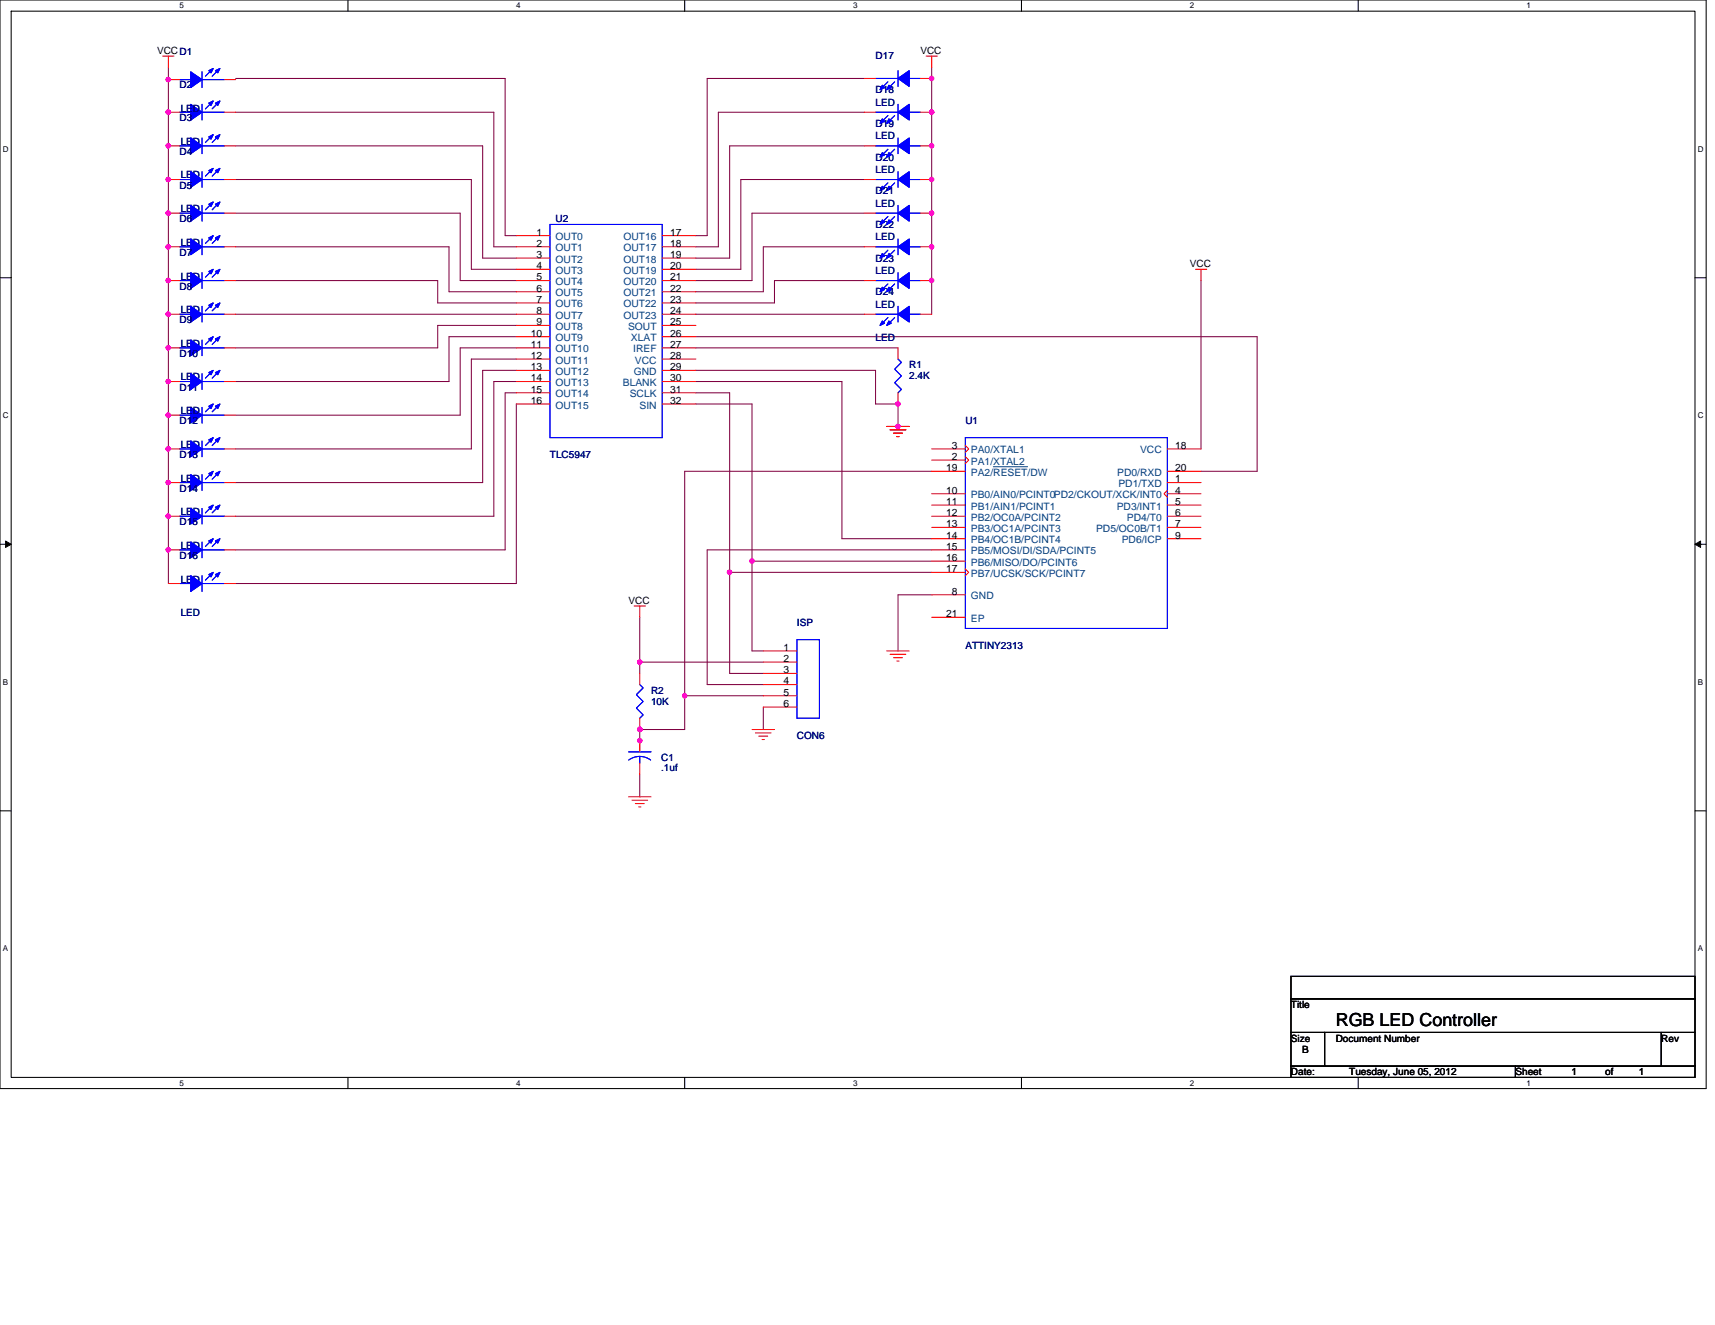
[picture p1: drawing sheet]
<svg xmlns="http://www.w3.org/2000/svg" width="279mm" height="216mm" viewBox="0 0 279 216" stroke-linecap="round" stroke-linejoin="round" font-family="sans-serif">
<path d="M0 0h278v177.4h-278zM1.8 1.8h274.3v173.8h-274.3z" fill="none" stroke="#000" stroke-width=".17"/>
<g fill="#fff">
<path d="M29.3 .2h.7v1.5h-.7z"/>
<path d="M29.3 175.7h.7v1.5h-.7z"/>
</g>
<path d="M56.7 0v1.8M56.7 175.6v1.8" fill="none" stroke="#000" stroke-width=".17"/>
<g fill="#fff">
<path d="M84.1 .2h.7v1.5h-.7z"/>
<path d="M84.1 175.7h.7v1.5h-.7z"/>
</g>
<path d="M111.5 0v1.8M111.5 175.6v1.8" fill="none" stroke="#000" stroke-width=".17"/>
<g fill="#fff">
<path d="M139 .2h.7v1.5h-.7z"/>
<path d="M139 175.7h.7v1.5h-.7z"/>
</g>
<path d="M166.4 0v1.8M166.4 175.6v1.8" fill="none" stroke="#000" stroke-width=".17"/>
<g fill="#fff">
<path d="M193.8 .2h.8v1.5h-.8z"/>
<path d="M193.8 175.7h.8v1.5h-.8z"/>
</g>
<path d="M221.3 0v1.8M221.3 175.6v1.8" fill="none" stroke="#000" stroke-width=".17"/>
<g fill="#fff">
<path d="M248.7 .2h.7v1.5h-.7z"/>
<path d="M248.7 175.7h.7v1.5h-.7z"/>
<path d="M.5 23.5h.9v1.5h-.9z"/>
<path d="M276.6 23.5h1v1.5h-1z"/>
<path d="M.5 67h.9v1.4h-.9z"/>
<path d="M276.6 67h1v1.4h-1z"/>
</g>
<path d="M0 45.3h1.8M276.1 45.3h1.9" fill="none" stroke="#000" stroke-width=".17"/>
<g fill="#fff">
<path d="M.5 110.4h.8v1.5h-.8z"/>
<path d="M276.6 110.4h.9v1.5h-.9z"/>
</g>
<path d="M0 88.7h1.8M276.1 88.7h1.9" fill="none" stroke="#000" stroke-width=".17"/>
<path d="M.9 88.2l.9 .5-.9 .5zM276.1 88.7l1-.5v1z" fill="#000" stroke="#000" stroke-width=".16"/>
<g fill="#fff">
<path d="M.5 153.8h.8v1.5h-.8z"/>
<path d="M276.6 153.8h.9v1.5h-.9z"/>
</g>
<path d="M0 132.1h1.8M276.1 132.1h1.9M210.3 159.1h65.8v3.7h-65.8zM210.3 162.8h65.8v5.4h-65.8zM210.3 168.2h5.5v5.5h-5.5zM210.3 173.7h36.6v1.9h-36.6zM215.8 168.2h54.9v5.5h-54.9zM246.9 173.7h29.2v1.9h-29.2zM270.7 168.2h5.4v5.5h-5.4z" fill="none" stroke="#000" stroke-width=".17"/>
<g fill="none" stroke="#800040" stroke-width=".17">
<path d="M27.4 11v84.1M38.4 12.8h43.9v25.6h1.8M38.4 18.3h42.1v21.9h3.6M140.8 12.8h-25.6v25.6h-1.8M140.8 18.3h-23.8v21.9h-3.6M151.8 11v40.2M38.4 34.7h36.6v11h9.1M38.4 29.3h38.4v14.6h7.3M38.4 23.8h40.2v18.3h5.5M140.8 23.8h-21.9v18.3h-5.5M140.8 29.3h-20.1v14.6h-7.3M140.8 34.7h-18.3v11h-9.1"/>
<path d="M38.4 51.2h45.7M38.4 45.7h32.9v3.7h12.8M38.4 40.2h34.8v7.3h10.9M84.1 53h-12.8v3.7h-32.9M84.1 54.9h-10.9v7.3h-34.8M84.1 56.7h-9.1v10.9h-36.6M84.1 58.5h-7.3v14.7h-38.4M113.4 54.9h91.4v21.9h-9.1M113.4 51.2h27.4M113.4 56.7h32.9M140.8 40.2h-16.4v7.3h-11M140.8 45.7h-14.6v3.7h-12.8"/>
<path d="M195.7 45.7v27.5M84.1 60.3h-5.5v18.3h-40.2M84.1 62.2h-3.6v21.9h-42.1M84.1 64h-1.8v25.6h-43.9M84.1 65.8v29.3h-45.7M113.4 64h5.5v29.3M113.4 60.3h29.2v5.5h3.7v3.7M113.4 65.8h9.1v25.6M113.4 62.2h23.8v25.6h14.6M151.8 76.8h-40.3v36.6M118.9 93.3h32.9M118.9 93.3v16.4h5.5"/>
<path d="M122.5 91.4v14.7h1.9M122.5 91.4h29.3M151.8 96.9h-5.5v9.2M151.8 89.6h-36.6v21.9h9.2M104.2 107.9h20.2M104.2 100.6v7.3M104.2 107.9v1.8M111.5 113.4h12.9M111.5 113.4v5.5h-7.3v3.6M124.4 115.2v3.7M104.2 126.2v3.6"/>
</g>
<g fill="#f0f" stroke="#f0f" stroke-width=".17">
<circle cx="118.9" cy="93.2" r=".36"/>
<circle cx="122.5" cy="91.4" r=".36"/>
<circle cx="146.3" cy="69.5" r=".36"/>
<circle cx="146.3" cy="65.8" r=".36"/>
<circle cx="151.8" cy="18.3" r=".36"/>
<circle cx="151.8" cy="12.8" r=".36"/>
<circle cx="151.8" cy="34.7" r=".35"/>
<circle cx="151.8" cy="45.7" r=".36"/>
<circle cx="151.8" cy="29.2" r=".35"/>
<circle cx="151.8" cy="23.8" r=".35"/>
<circle cx="27.4" cy="23.8" r=".36"/>
<circle cx="27.4" cy="67.6" r=".36"/>
<circle cx="27.4" cy="56.7" r=".36"/>
<circle cx="27.4" cy="45.7" r=".36"/>
<circle cx="27.4" cy="62.2" r=".36"/>
<circle cx="27.4" cy="51.2" r=".36"/>
<circle cx="27.4" cy="34.7" r=".36"/>
<circle cx="27.4" cy="40.2" r=".36"/>
<circle cx="27.4" cy="89.6" r=".36"/>
<circle cx="27.4" cy="73.1" r=".36"/>
<circle cx="27.4" cy="78.6" r=".36"/>
<circle cx="27.4" cy="13" r=".36"/>
<circle cx="27.4" cy="18.3" r=".36"/>
<circle cx="27.4" cy="29.2" r=".36"/>
<circle cx="111.5" cy="113.4" r=".36"/>
<circle cx="104.2" cy="107.9" r=".36"/>
<circle cx="104.2" cy="118.8" r=".36"/>
<circle cx="104.2" cy="120.7" r=".36"/>
<circle cx="27.4" cy="84.1" r=".36"/>
<circle cx="151.8" cy="40.2" r=".36"/>
</g>
<g fill="none" stroke="#f00" stroke-width=".17">
<path d="M26.5 9.1h1.8M27.4 18.3h1.9M27.4 13h1.9M27.4 9.1v1.9M36.6 18.3h1.8M36.6 13h1.8M140.8 18.3h1.8M140.8 12.8h1.8M149.9 18.3h1.9M149.9 12.8h1.9M150.9 9.1h1.8M151.8 9.1v1.9"/>
<path d="M27.4 29.3h1.9M27.4 23.8h1.9M27.4 34.7h1.9M36.6 29.3h1.8M36.6 23.8h1.8M36.6 34.7h1.8M84.1 38.4h5.5M107.9 38.4h5.5M140.8 29.3h1.8M140.8 23.8h1.8M140.8 34.7h1.8M149.9 29.3h1.9"/>
<path d="M149.9 23.8h1.9M149.9 34.7h1.9M27.4 51.2h1.9M27.4 45.7h1.9M27.4 40.2h1.9M27.4 56.7h1.9M36.6 51.2h1.8M36.6 45.7h1.8M36.6 40.2h1.8M36.6 56.7h1.8M84.1 51.2h5.5M84.1 45.7h5.5"/>
<path d="M84.1 40.2h5.5M84.1 42.1h5.5M84.1 43.9h5.5M84.1 47.5h5.5M84.1 49.4h5.5M84.1 53h5.5M84.1 54.9h5.5M84.1 56.7h5.5M84.1 58.5h5.5M107.9 51.2h5.5M107.9 45.7h5.5M107.9 40.2h5.5"/>
<path d="M107.9 42.1h5.5M107.9 43.9h5.5M107.9 47.5h5.5M107.9 49.4h5.5M107.9 53h5.5M107.9 54.9h5.5M107.9 56.7h5.5M107.9 58.5h5.5M140.8 51.2h1.8M140.8 45.7h1.8M140.8 40.2h1.8M146.3 56.7v1.8"/>
<path d="M149.9 51.2h1.9M149.9 45.7h1.9M149.9 40.2h1.9M194.8 43.9h1.8M195.7 43.9v1.8M27.4 67.6h1.9M27.4 73.2h1.9M27.4 78.6h1.9M27.4 62.2h1.9M36.6 67.6h1.8M36.6 73.2h1.8M36.6 78.6h1.8"/>
<path d="M36.6 62.2h1.8M84.1 60.3h5.5M84.1 62.2h5.5M84.1 64h5.5M84.1 65.8h5.5M107.9 60.3h5.5M107.9 62.2h5.5M107.9 64h5.5M107.9 65.8h5.5M144.5 69.5h3.6M145 70h2.6M145.6 70.6h1.4"/>
<path d="M146.1 71.1h.4M146.3 64v1.8M151.8 73.2h5.5M151.8 75h5.5M151.8 76.8h5.5M157.3 72.6l.5 .6-.5 .5M157.3 74.4l.5 .6-.5 .5M190.2 79.9l-.6 .6 .6 .5M190.2 73.2h5.5M190.2 78.6h5.5M190.2 76.8h5.5M27.4 84.1h1.9"/>
<path d="M27.4 89.6h1.9M27.4 95.1h1.9M36.6 84.1h1.8M36.6 89.6h1.8M36.6 95.1h1.8M103.3 98.7h1.9M104.2 98.7v1.9M151.8 84.1h5.5M151.8 89.6h5.5M151.8 80.5h5.5M151.8 82.3h5.5M151.8 85.9h5.5"/>
<path d="M151.8 87.8h5.5M151.8 91.4h5.5M151.8 93.3h5.5M151.8 96.9h5.5M157.3 92.7l.5 .6-.5 .5M190.2 84.1h5.5M190.2 80.5h5.5M190.2 82.3h5.5M190.2 85.9h5.5M190.2 87.8h5.5M104.2 109.7v1.8M104.2 117v1.9"/>
<path d="M122.5 118.9h3.7M123.1 119.4h2.5M123.6 120h1.5M124.4 106.1h5.4M124.4 107.9h5.4M124.4 109.7h5.4M124.4 111.5h5.4M124.4 113.4h5.4M124.4 115.2h5.4M144.5 106.1h3.6M145 106.6h2.6M145.6 107.2h1.4"/>
<path d="M146.1 107.7h.4M151.8 100.6h5.5M102.4 129.8h3.7M103 130.4h2.5M103.5 130.9h1.5M104.1 131.5h.3M104.2 120.7v1.8M104.2 124.4v1.8M124.2 120.5h.3"/>
</g>
<g fill="none" stroke="#00f" stroke-width=".17">
<path d="M29.3 18.3h1.8M29.3 13h1.8M32.9 17v2.6M32.9 18.3h3.7M32.9 11.7v2.6M32.9 13h3.7M34.6 16.6l-1.1 1.1M34.6 11.3l-1.1 1.1M35.6 16.6l-1 1.1M35.6 11.3l-1 1.1M142.6 18.3h3.7M142.6 12.8h3.7"/>
<path d="M144.7 18.8l-1.1 1.1M144.7 13.3l-1.1 1.1M145.8 18.8l-1.1 1.1M145.8 13.3l-1.1 1.1M146.3 17v2.6M146.3 11.5v2.6M148.1 18.3h1.8M148.1 12.8h1.8M29.3 23.8h1.8M29.3 29.3h1.8M29.3 34.7h1.8M32.9 22.5v2.5"/>
<path d="M32.9 23.8h3.7M32.9 28v2.5M32.9 29.3h3.7M32.9 33.5v2.5M32.9 34.7h3.7M32.9 38.9v2.6M34.6 22.1l-1.1 1.1M34.6 27.6l-1.1 1.1M34.6 33.1l-1.1 1.1M34.6 38.6l-1.1 1.1M35.6 22.1l-1 1.1M35.6 27.6l-1 1.1"/>
<path d="M35.6 33.1l-1 1.1M35.6 38.6l-1 1.1M89.6 36.6h18.3v34.7h-18.3zM142.6 29.3h3.7M142.6 23.8h3.7M142.6 34.7h3.7M144.7 29.8l-1.1 1.1M144.7 24.3l-1.1 1.1M144.7 35.3l-1.1 1.1M145.8 29.8l-1.1 1.1M145.8 24.3l-1.1 1.1M145.8 35.3l-1.1 1.1"/>
<path d="M146.3 28v2.5M146.3 22.5v2.5M146.3 38.9v2.6M146.3 33.5v2.5M148.1 29.3h1.8M148.1 23.8h1.8M148.1 34.7h1.8M29.3 40.2h1.8M29.3 45.7h1.8M29.3 51.2h1.8M29.3 56.7h1.8M32.9 40.2h3.7"/>
<path d="M32.9 44.4v2.6M32.9 45.7h3.7M32.9 49.9v2.6M32.9 51.2h3.7M32.9 55.4v2.6M32.9 56.7h3.7M34.6 44.1l-1.1 1.1M34.6 49.6l-1.1 1.1M34.6 55l-1.1 1.1M35.6 44.1l-1 1.1M35.6 49.6l-1 1.1M35.6 55l-1 1.1"/>
<path d="M142.6 51.2h3.7M142.6 45.7h3.7M142.6 40.2h3.7M144.7 51.8l-1.1 1.1M144.7 46.3l-1.1 1M144.7 40.8l-1.1 1.1M145.8 51.8l-1.1 1.1M145.8 46.3l-1.1 1M145.8 40.8l-1.1 1.1M146.3 49.9v2.6M146.3 44.4v2.6M146.3 58.5l.6 .6-1.1 1.1 1.1 1.1-1.1 1.1 1.1 1.1-.6 .5"/>
<path d="M148.1 51.2h1.8M148.1 45.7h1.8M148.1 40.2h1.8M29.3 67.6h1.8M29.3 73.2h1.8M29.3 78.6h1.8M29.3 62.2h1.8M32.9 66.4v2.5M32.9 67.6h3.7M32.9 71.9v2.5M32.9 73.2h3.7M32.9 77.3v2.6"/>
<path d="M32.9 78.6h3.7M32.9 60.9v2.6M32.9 62.2h3.7M34.6 66l-1.1 1.1M34.6 71.5l-1.1 1.1M34.6 77l-1.1 1.1M34.6 60.5l-1.1 1.1M35.6 66l-1 1.1M35.6 71.5l-1 1.1M35.6 77l-1 1.1M35.6 60.5l-1 1.1M157.3 71.3h32.9v31.1h-32.9z"/>
<path d="M29.3 84.1h1.8M29.3 89.6h1.8M29.3 95.1h1.8M32.9 82.8v2.6M32.9 84.1h3.7M32.9 88.3v2.6M32.9 89.6h3.7M32.9 93.8v2.6M32.9 95.1h3.7M34.6 82.5l-1.1 1.1M34.6 87.9l-1.1 1.1M34.6 93.5l-1.1 1"/>
<path d="M35.6 82.5l-1 1.1M35.6 87.9l-1 1.1M35.6 93.5l-1 1M104.2 111.5l.6 .6-1.1 1.1 1.1 1.1-1.1 1.1 1.1 1.1-.6 .5M129.8 104.2h3.7v12.8h-3.7zM102.4 122.5h3.7M102.4 123.8l1-.4 .8-.1 .8 .1 1 .4M104.2 123.3v1.1"/>
</g>
<g fill="#00f" stroke="#00f" stroke-width=".17">
<path d="M31.1 17l1.8 1.3-1.8 1.3z" fill-rule="evenodd"/>
<path d="M35.1 16.8l.7-.4-.3 .8z" fill-rule="evenodd"/>
<path d="M34 16.8l.7-.4-.3 .8z" fill-rule="evenodd"/>
<path d="M31.1 17l1.8 1.3-1.8 1.3z" fill-rule="evenodd"/>
<path d="M35.1 16.8l.7-.4-.3 .8z" fill-rule="evenodd"/>
<path d="M34 16.8l.7-.4-.3 .8z" fill-rule="evenodd"/>
<path d="M146.3 29.3l1.8-1.3v2.5z" fill-rule="evenodd"/>
<path d="M143.7 30.4l.4 .3-.7 .4z" fill-rule="evenodd"/>
<path d="M144.8 30.4l.4 .3-.7 .4z" fill-rule="evenodd"/>
<path d="M146.3 29.3l1.8-1.3v2.5z" fill-rule="evenodd"/>
<path d="M143.7 30.4l.4 .3-.7 .4z" fill-rule="evenodd"/>
<path d="M144.8 30.4l.4 .3-.7 .4z" fill-rule="evenodd"/>
<path d="M31.1 66.4l1.8 1.2-1.8 1.3z" fill-rule="evenodd"/>
<path d="M35.1 66.2l.7-.4-.3 .8z" fill-rule="evenodd"/>
<path d="M34 66.2l.7-.4-.3 .8z" fill-rule="evenodd"/>
<path d="M31.1 66.4l1.8 1.2-1.8 1.3z" fill-rule="evenodd"/>
<path d="M35.1 66.2l.7-.4-.3 .8z" fill-rule="evenodd"/>
<path d="M34 66.2l.7-.4-.3 .8z" fill-rule="evenodd"/>
<path d="M146.3 51.2l1.8-1.3v2.6z" fill-rule="evenodd"/>
<path d="M143.7 52.3l.4 .4-.7 .3z" fill-rule="evenodd"/>
<path d="M144.8 52.3l.4 .4-.7 .3z" fill-rule="evenodd"/>
<path d="M146.3 51.2l1.8-1.3v2.6z" fill-rule="evenodd"/>
<path d="M143.7 52.3l.4 .4-.7 .3z" fill-rule="evenodd"/>
<path d="M144.8 52.3l.4 .4-.7 .3z" fill-rule="evenodd"/>
<path d="M31.1 22.5l1.8 1.3-1.8 1.2z" fill-rule="evenodd"/>
<path d="M35.1 22.3l.7-.4-.3 .8z" fill-rule="evenodd"/>
<path d="M34 22.3l.7-.4-.3 .8z" fill-rule="evenodd"/>
<path d="M31.1 22.5l1.8 1.3-1.8 1.2z" fill-rule="evenodd"/>
<path d="M35.1 22.3l.7-.4-.3 .8z" fill-rule="evenodd"/>
<path d="M34 22.3l.7-.4-.3 .8z" fill-rule="evenodd"/>
<path d="M31.1 71.9l1.8 1.3-1.8 1.2z" fill-rule="evenodd"/>
<path d="M35.1 71.7l.7-.4-.3 .8z" fill-rule="evenodd"/>
<path d="M34 71.7l.7-.4-.3 .8z" fill-rule="evenodd"/>
<path d="M31.1 71.9l1.8 1.3-1.8 1.2z" fill-rule="evenodd"/>
<path d="M35.1 71.7l.7-.4-.3 .8z" fill-rule="evenodd"/>
<path d="M34 71.7l.7-.4-.3 .8z" fill-rule="evenodd"/>
<path d="M31.1 28l1.8 1.3-1.8 1.2z" fill-rule="evenodd"/>
<path d="M35.1 27.8l.7-.4-.3 .8z" fill-rule="evenodd"/>
<path d="M34 27.8l.7-.4-.3 .8z" fill-rule="evenodd"/>
<path d="M31.1 28l1.8 1.3-1.8 1.2z" fill-rule="evenodd"/>
<path d="M35.1 27.8l.7-.4-.3 .8z" fill-rule="evenodd"/>
<path d="M34 27.8l.7-.4-.3 .8z" fill-rule="evenodd"/>
<path d="M146.3 23.8l1.8-1.3v2.5z" fill-rule="evenodd"/>
<path d="M143.7 24.9l.4 .3-.7 .4z" fill-rule="evenodd"/>
<path d="M144.8 24.9l.4 .3-.7 .4z" fill-rule="evenodd"/>
<path d="M146.3 23.8l1.8-1.3v2.5z" fill-rule="evenodd"/>
<path d="M143.7 24.9l.4 .3-.7 .4z" fill-rule="evenodd"/>
<path d="M144.8 24.9l.4 .3-.7 .4z" fill-rule="evenodd"/>
<path d="M31.1 77.3l1.8 1.3-1.8 1.3z" fill-rule="evenodd"/>
<path d="M35.1 77.2l.7-.4-.3 .7z" fill-rule="evenodd"/>
<path d="M34 77.2l.7-.4-.3 .7z" fill-rule="evenodd"/>
<path d="M31.1 77.3l1.8 1.3-1.8 1.3z" fill-rule="evenodd"/>
<path d="M35.1 77.2l.7-.4-.3 .7z" fill-rule="evenodd"/>
<path d="M34 77.2l.7-.4-.3 .7z" fill-rule="evenodd"/>
<path d="M146.3 45.7l1.8-1.3v2.6z" fill-rule="evenodd"/>
<path d="M143.7 46.8l.4 .4-.7 .3z" fill-rule="evenodd"/>
<path d="M144.8 46.8l.4 .4-.7 .3z" fill-rule="evenodd"/>
<path d="M146.3 45.7l1.8-1.3v2.6z" fill-rule="evenodd"/>
<path d="M143.7 46.8l.4 .4-.7 .3z" fill-rule="evenodd"/>
<path d="M144.8 46.8l.4 .4-.7 .3z" fill-rule="evenodd"/>
<path d="M31.1 33.5l1.8 1.2-1.8 1.3z" fill-rule="evenodd"/>
<path d="M35.1 33.3l.7-.4-.3 .7z" fill-rule="evenodd"/>
<path d="M34 33.3l.7-.4-.3 .7z" fill-rule="evenodd"/>
<path d="M31.1 33.5l1.8 1.2-1.8 1.3z" fill-rule="evenodd"/>
<path d="M35.1 33.3l.7-.4-.3 .7z" fill-rule="evenodd"/>
<path d="M34 33.3l.7-.4-.3 .7z" fill-rule="evenodd"/>
<path d="M31.1 82.8l1.8 1.3-1.8 1.3z" fill-rule="evenodd"/>
<path d="M35.1 82.7l.7-.4-.3 .7z" fill-rule="evenodd"/>
<path d="M34 82.7l.7-.4-.3 .7z" fill-rule="evenodd"/>
<path d="M31.1 82.8l1.8 1.3-1.8 1.3z" fill-rule="evenodd"/>
<path d="M35.1 82.7l.7-.4-.3 .7z" fill-rule="evenodd"/>
<path d="M34 82.7l.7-.4-.3 .7z" fill-rule="evenodd"/>
<path d="M31.1 38.9l1.8 1.3-1.8 1.3z" fill-rule="evenodd"/>
<path d="M35.1 38.8l.7-.4-.3 .7z" fill-rule="evenodd"/>
<path d="M34 38.8l.7-.4-.3 .7z" fill-rule="evenodd"/>
<path d="M31.1 38.9l1.8 1.3-1.8 1.3z" fill-rule="evenodd"/>
<path d="M35.1 38.8l.7-.4-.3 .7z" fill-rule="evenodd"/>
<path d="M34 38.8l.7-.4-.3 .7z" fill-rule="evenodd"/>
<path d="M146.3 18.3l1.8-1.3v2.6z" fill-rule="evenodd"/>
<path d="M143.7 19.4l.4 .3-.7 .4z" fill-rule="evenodd"/>
<path d="M144.8 19.4l.4 .3-.7 .4z" fill-rule="evenodd"/>
<path d="M146.3 18.3l1.8-1.3v2.6z" fill-rule="evenodd"/>
<path d="M143.7 19.4l.4 .3-.7 .4z" fill-rule="evenodd"/>
<path d="M144.8 19.4l.4 .3-.7 .4z" fill-rule="evenodd"/>
<path d="M31.1 88.3l1.8 1.3-1.8 1.3z" fill-rule="evenodd"/>
<path d="M35.1 88.1l.7-.3-.3 .7z" fill-rule="evenodd"/>
<path d="M34 88.1l.7-.3-.3 .7z" fill-rule="evenodd"/>
<path d="M31.1 88.3l1.8 1.3-1.8 1.3z" fill-rule="evenodd"/>
<path d="M35.1 88.1l.7-.3-.3 .7z" fill-rule="evenodd"/>
<path d="M34 88.1l.7-.3-.3 .7z" fill-rule="evenodd"/>
<path d="M146.3 40.2l1.8-1.3v2.6z" fill-rule="evenodd"/>
<path d="M143.7 41.3l.4 .4-.7 .4z" fill-rule="evenodd"/>
<path d="M144.8 41.3l.4 .4-.7 .4z" fill-rule="evenodd"/>
<path d="M146.3 40.2l1.8-1.3v2.6z" fill-rule="evenodd"/>
<path d="M143.7 41.3l.4 .4-.7 .4z" fill-rule="evenodd"/>
<path d="M144.8 41.3l.4 .4-.7 .4z" fill-rule="evenodd"/>
<path d="M31.1 44.4l1.8 1.3-1.8 1.3z" fill-rule="evenodd"/>
<path d="M35.1 44.2l.7-.3-.3 .7z" fill-rule="evenodd"/>
<path d="M34 44.2l.7-.3-.3 .7z" fill-rule="evenodd"/>
<path d="M31.1 44.4l1.8 1.3-1.8 1.3z" fill-rule="evenodd"/>
<path d="M35.1 44.2l.7-.3-.3 .7z" fill-rule="evenodd"/>
<path d="M34 44.2l.7-.3-.3 .7z" fill-rule="evenodd"/>
<path d="M31.1 93.8l1.8 1.3-1.8 1.3z" fill-rule="evenodd"/>
<path d="M35.1 93.6l.7-.3-.3 .7z" fill-rule="evenodd"/>
<path d="M34 93.6l.7-.3-.3 .7z" fill-rule="evenodd"/>
<path d="M31.1 93.8l1.8 1.3-1.8 1.3z" fill-rule="evenodd"/>
<path d="M35.1 93.6l.7-.3-.3 .7z" fill-rule="evenodd"/>
<path d="M34 93.6l.7-.3-.3 .7z" fill-rule="evenodd"/>
<path d="M31.1 49.9l1.8 1.3-1.8 1.3z" fill-rule="evenodd"/>
<path d="M35.1 49.7l.7-.3-.3 .7z" fill-rule="evenodd"/>
<path d="M34 49.7l.7-.3-.3 .7z" fill-rule="evenodd"/>
<path d="M31.1 49.9l1.8 1.3-1.8 1.3z" fill-rule="evenodd"/>
<path d="M35.1 49.7l.7-.3-.3 .7z" fill-rule="evenodd"/>
<path d="M34 49.7l.7-.3-.3 .7z" fill-rule="evenodd"/>
<path d="M146.3 12.8l1.8-1.3v2.6z" fill-rule="evenodd"/>
<path d="M143.7 13.9l.4 .4-.7 .3z" fill-rule="evenodd"/>
<path d="M144.8 13.9l.4 .4-.7 .3z" fill-rule="evenodd"/>
<path d="M146.3 12.8l1.8-1.3v2.6z" fill-rule="evenodd"/>
<path d="M143.7 13.9l.4 .4-.7 .3z" fill-rule="evenodd"/>
<path d="M144.8 13.9l.4 .4-.7 .3z" fill-rule="evenodd"/>
<path d="M146.3 34.7l1.8-1.2v2.5z" fill-rule="evenodd"/>
<path d="M143.7 35.8l.4 .4-.7 .4z" fill-rule="evenodd"/>
<path d="M144.8 35.8l.4 .4-.7 .4z" fill-rule="evenodd"/>
<path d="M146.3 34.7l1.8-1.2v2.5z" fill-rule="evenodd"/>
<path d="M143.7 35.8l.4 .4-.7 .4z" fill-rule="evenodd"/>
<path d="M144.8 35.8l.4 .4-.7 .4z" fill-rule="evenodd"/>
<path d="M31.1 55.4l1.8 1.3-1.8 1.3z" fill-rule="evenodd"/>
<path d="M35.1 55.2l.7-.3-.3 .7z" fill-rule="evenodd"/>
<path d="M34 55.2l.7-.3-.3 .7z" fill-rule="evenodd"/>
<path d="M31.1 55.4l1.8 1.3-1.8 1.3z" fill-rule="evenodd"/>
<path d="M35.1 55.2l.7-.3-.3 .7z" fill-rule="evenodd"/>
<path d="M34 55.2l.7-.3-.3 .7z" fill-rule="evenodd"/>
<path d="M31.1 11.7l1.8 1.3-1.8 1.3z" fill-rule="evenodd"/>
<path d="M35.1 11.5l.7-.3-.3 .7z" fill-rule="evenodd"/>
<path d="M34 11.5l.7-.3-.3 .7z" fill-rule="evenodd"/>
<path d="M31.1 11.7l1.8 1.3-1.8 1.3z" fill-rule="evenodd"/>
<path d="M35.1 11.5l.7-.3-.3 .7z" fill-rule="evenodd"/>
<path d="M34 11.5l.7-.3-.3 .7z" fill-rule="evenodd"/>
<path d="M31.1 60.9l1.8 1.3-1.8 1.3z" fill-rule="evenodd"/>
<path d="M35.1 60.7l.7-.4-.3 .8z" fill-rule="evenodd"/>
<path d="M34 60.7l.7-.4-.3 .8z" fill-rule="evenodd"/>
<path d="M31.1 60.9l1.8 1.3-1.8 1.3z" fill-rule="evenodd"/>
<path d="M35.1 60.7l.7-.4-.3 .8z" fill-rule="evenodd"/>
<path d="M34 60.7l.7-.4-.3 .8z" fill-rule="evenodd"/>
</g>
<path d="M161.8 76.1h5.6" fill="none" stroke="#004080" stroke-width=".16"/>
<text font-size="2.9" x="217.6" y="167.2">RGB LED Controller</text>
<g font-size="1.7">
<text x="87.4" y="38.4">1</text>
<text x="87.4" y="40.2">2</text>
<text x="109.2" y="38.4">17</text>
<text x="109.2" y="40.2">18</text>
<text x="87.4" y="42">3</text>
<text x="87.4" y="43.9">4</text>
<text x="87.4" y="45.7">5</text>
<text x="87.4" y="47.5">6</text>
<text x="109.2" y="42">19</text>
<text x="109.2" y="43.9">20</text>
<text x="109.2" y="45.7">21</text>
<text x="109.2" y="47.5">22</text>
<text x="87.4" y="49.3">7</text>
<text x="87.4" y="51.2">8</text>
<text x="87.4" y="53">9</text>
<text x="109.2" y="49.3">23</text>
<text x="109.2" y="51.2">24</text>
<text x="109.2" y="53">25</text>
<text x="86.5" y="54.8">10</text>
<text x="86.5" y="56.7">11</text>
<text x="86.5" y="58.5">12</text>
<text x="109.2" y="54.8">26</text>
<text x="109.2" y="56.7">27</text>
<text x="109.2" y="58.5">28</text>
<text x="86.5" y="60.3">13</text>
<text x="86.5" y="62.1">14</text>
<text x="86.5" y="64">15</text>
<text x="86.5" y="65.8">16</text>
<text x="109.2" y="64">31</text>
<text x="109.2" y="65.8">32</text>
<text x="109.2" y="62.1">30</text>
<text x="109.2" y="60.3">29</text>
<text x="154.1" y="76.8">19</text>
<text x="155.1" y="73.1">3</text>
<text x="155.1" y="75">2</text>
<text x="191.5" y="76.8">20</text>
<text x="191.5" y="73.1">18</text>
<text x="154.1" y="80.4">10</text>
<text x="154.1" y="82.3">11</text>
<text x="191.5" y="80.4">4</text>
<text x="191.5" y="82.3">5</text>
<text x="191.5" y="78.6">1</text>
<text x="154.1" y="84.1">12</text>
<text x="154.1" y="85.9">13</text>
<text x="154.1" y="87.8">14</text>
<text x="154.1" y="89.6">15</text>
<text x="191.5" y="84.1">6</text>
<text x="191.5" y="85.9">7</text>
<text x="191.5" y="87.8">9</text>
<text x="154.1" y="91.4">16</text>
<text x="154.1" y="93.2">17</text>
<text x="154.1" y="100.6">21</text>
<text x="155.1" y="96.9">8</text>
<text x="127.6" y="106">1</text>
<text x="127.6" y="107.9">2</text>
<text x="127.6" y="109.7">3</text>
<text x="127.6" y="111.5">4</text>
<text x="127.6" y="113.3">5</text>
<text x="127.6" y="115.2">6</text>
</g>
<g font-size="1.7" fill="#004080">
<text x="90.5" y="39.1">OUT0</text>
<text x="90.5" y="41">OUT1</text>
<text x="101.6" y="39.1">OUT16</text>
<text x="101.6" y="41">OUT17</text>
<text x="90.5" y="42.8">OUT2</text>
<text x="90.5" y="44.6">OUT3</text>
<text x="90.5" y="46.5">OUT4</text>
<text x="101.6" y="42.8">OUT18</text>
<text x="101.6" y="44.6">OUT19</text>
<text x="101.6" y="46.5">OUT20</text>
<text x="90.5" y="48.3">OUT5</text>
<text x="90.5" y="50.1">OUT6</text>
<text x="90.5" y="51.9">OUT7</text>
<text x="90.5" y="53.8">OUT8</text>
<text x="101.6" y="48.3">OUT21</text>
<text x="101.6" y="50.1">OUT22</text>
<text x="101.6" y="51.9">OUT23</text>
<text x="102.3" y="53.8">SOUT</text>
<text x="90.5" y="55.6">OUT9</text>
<text x="90.5" y="57.4">OUT10</text>
<text x="90.5" y="59.2">OUT11</text>
<text x="102.8" y="55.6">XLAT</text>
<text x="103.2" y="57.4">IREF</text>
<text x="103.4" y="59.2">VCC</text>
<text x="90.5" y="61.1">OUT12</text>
<text x="90.5" y="62.9">OUT13</text>
<text x="90.5" y="64.7">OUT14</text>
<text x="101.5" y="62.9">BLANK</text>
<text x="102.6" y="64.7">SCLK</text>
<text x="103.3" y="61.1">GND</text>
<text x="90.5" y="66.6">OUT15</text>
<text x="104.2" y="66.6">SIN</text>
<text x="158.2" y="73.9">PA0/XTAL1</text>
<text x="158.2" y="75.7">PA1/XTAL2</text>
<text x="158.2" y="77.5">PA2/RESET/DW</text>
<text x="182" y="77.5">PD0/RXD</text>
<text x="185.7" y="73.9">VCC</text>
<text x="158.2" y="81.2">PB0/AIN0/PCINT0PD2/CKOUT/XCK/INT0</text>
<text x="158.2" y="83">PB1/AIN1/PCINT1</text>
<text x="181.9" y="83">PD3/INT1</text>
<text x="182.2" y="79.4">PD1/TXD</text>
<text x="158.2" y="84.9">PB2/OC0A/PCINT2</text>
<text x="158.2" y="86.7">PB3/OC1A/PCINT3</text>
<text x="158.2" y="88.5">PB4/OC1B/PCINT4</text>
<text x="178.6" y="86.7">PD5/OC0B/T1</text>
<text x="182.8" y="88.5">PD6/ICP</text>
<text x="183.6" y="84.9">PD4/T0</text>
<text x="158.2" y="90.3">PB5/MOSI/DI/SDA/PCINT5</text>
<text x="158.2" y="92.2">PB6/MISO/DO/PCINT6</text>
<text x="158.2" y="94">PB7/UCSK/SCK/PCINT7</text>
<text x="158.2" y="97.7">GND</text>
<text x="158.2" y="101.3">EP</text>
</g>
<g font-size="1.6">
<text x="25.6" y="8.8">VCCD1</text>
<text x="149.9" y="8.8">VCC</text>
<text x="193.8" y="43.5">VCC</text>
<text x="102.4" y="98.4">VCC</text>
<text x="210.3" y="164.2">Title</text>
<text x="210.3" y="169.7">Size</text>
<text x="212.1" y="171.6">B</text>
<text x="217.6" y="169.7">Document Number</text>
<text x="270.7" y="169.7">Rev</text>
<text x="210.3" y="175.2">Date:</text>
<text x="219.8" y="175.2">Tuesday, June 05, 2012</text>
<text x="246.9" y="175.2">Sheet</text>
<text x="256" y="175.2">1</text>
<text x="261.5" y="175.2">of</text>
<text x="267" y="175.2">1</text>
</g>
<g font-size="1.6" fill="#000080">
<text x="142.6" y="9.7">D17</text>
<text x="29.3" y="14.3">D2</text>
<text x="142.6" y="15.2">D18</text>
<text x="142.6" y="17.2">LED</text>
<text x="29.3" y="19.8">D3</text>
<text x="29.4" y="23.6">LED</text>
<text x="29.4" y="18.3">LED</text>
<text x="142.6" y="20.7">D19</text>
<text x="142.6" y="22.7">LED</text>
<text x="29.3" y="25.3">D4</text>
<text x="29.4" y="29.1">LED</text>
<text x="142.6" y="26.2">D20</text>
<text x="142.6" y="28.2">LED</text>
<text x="29.3" y="30.7">D5</text>
<text x="29.4" y="34.6">LED</text>
<text x="142.6" y="33.7">LED</text>
<text x="142.6" y="31.6">D21</text>
<text x="29.3" y="36.2">D6</text>
<text x="29.3" y="41.7">D7</text>
<text x="29.4" y="40.1">LED</text>
<text x="90.5" y="36.2">U2</text>
<text x="142.6" y="37.1">D22</text>
<text x="142.6" y="39.1">LED</text>
<text x="29.3" y="47.2">D8</text>
<text x="29.4" y="45.6">LED</text>
<text x="142.6" y="42.6">D23</text>
<text x="142.6" y="44.6">LED</text>
<text x="29.3" y="52.7">D9</text>
<text x="29.4" y="51">LED</text>
<text x="142.6" y="48.1">D24</text>
<text x="142.6" y="50.1">LED</text>
<text x="29.3" y="58.2">D10</text>
<text x="29.4" y="56.5">LED</text>
<text x="142.6" y="55.6">LED</text>
<text x="148.1" y="60">R1</text>
<text x="29.3" y="63.6">D11</text>
<text x="29.4" y="62">LED</text>
<text x="148.1" y="61.8">2.4K</text>
<text x="29.3" y="69.1">D12</text>
<text x="29.4" y="67.5">LED</text>
<text x="157.3" y="69.1">U1</text>
<text x="29.3" y="74.6">D13</text>
<text x="29.4" y="73">LED</text>
<text x="89.6" y="74.6">TLC5947</text>
<text x="29.3" y="80.1">D14</text>
<text x="29.4" y="78.5">LED</text>
<text x="29.4" y="83.9">LED</text>
<text x="29.3" y="85.6">D15</text>
<text x="29.4" y="89.4">LED</text>
<text x="29.3" y="91.1">D16</text>
<text x="29.4" y="94.9">LED</text>
<text x="29.4" y="100.4">LED</text>
<text x="129.8" y="102.1">ISP</text>
<text x="157.3" y="105.7">ATTINY2313</text>
<text x="106.1" y="113">R2</text>
<text x="106.1" y="114.9">10K</text>
<text x="107.7" y="124">C1</text>
<text x="107.7" y="125.6">.1uf</text>
<text x="129.8" y="120.4">CON6</text>
</g>
<g font-size="1.3">
<text x="29.3" y="1.4">5</text>
<text x="84.1" y="1.4">4</text>
<text x="139" y="1.4">3</text>
<text x="193.8" y="1.4">2</text>
<text x="248.7" y="1.4">1</text>
<text x=".5" y="24.7">D</text>
<text x="276.6" y="24.7">D</text>
<text x=".5" y="68.2">C</text>
<text x="276.6" y="68.2">C</text>
<text x=".5" y="111.6">B</text>
<text x="276.6" y="111.6">B</text>
<text x=".5" y="155">A</text>
<text x="276.6" y="155">A</text>
<text x="29.3" y="176.9">5</text>
<text x="84.1" y="176.9">4</text>
<text x="139" y="176.9">3</text>
<text x="193.8" y="176.9">2</text>
<text x="248.7" y="176.9">1</text>
</g>
</svg>
